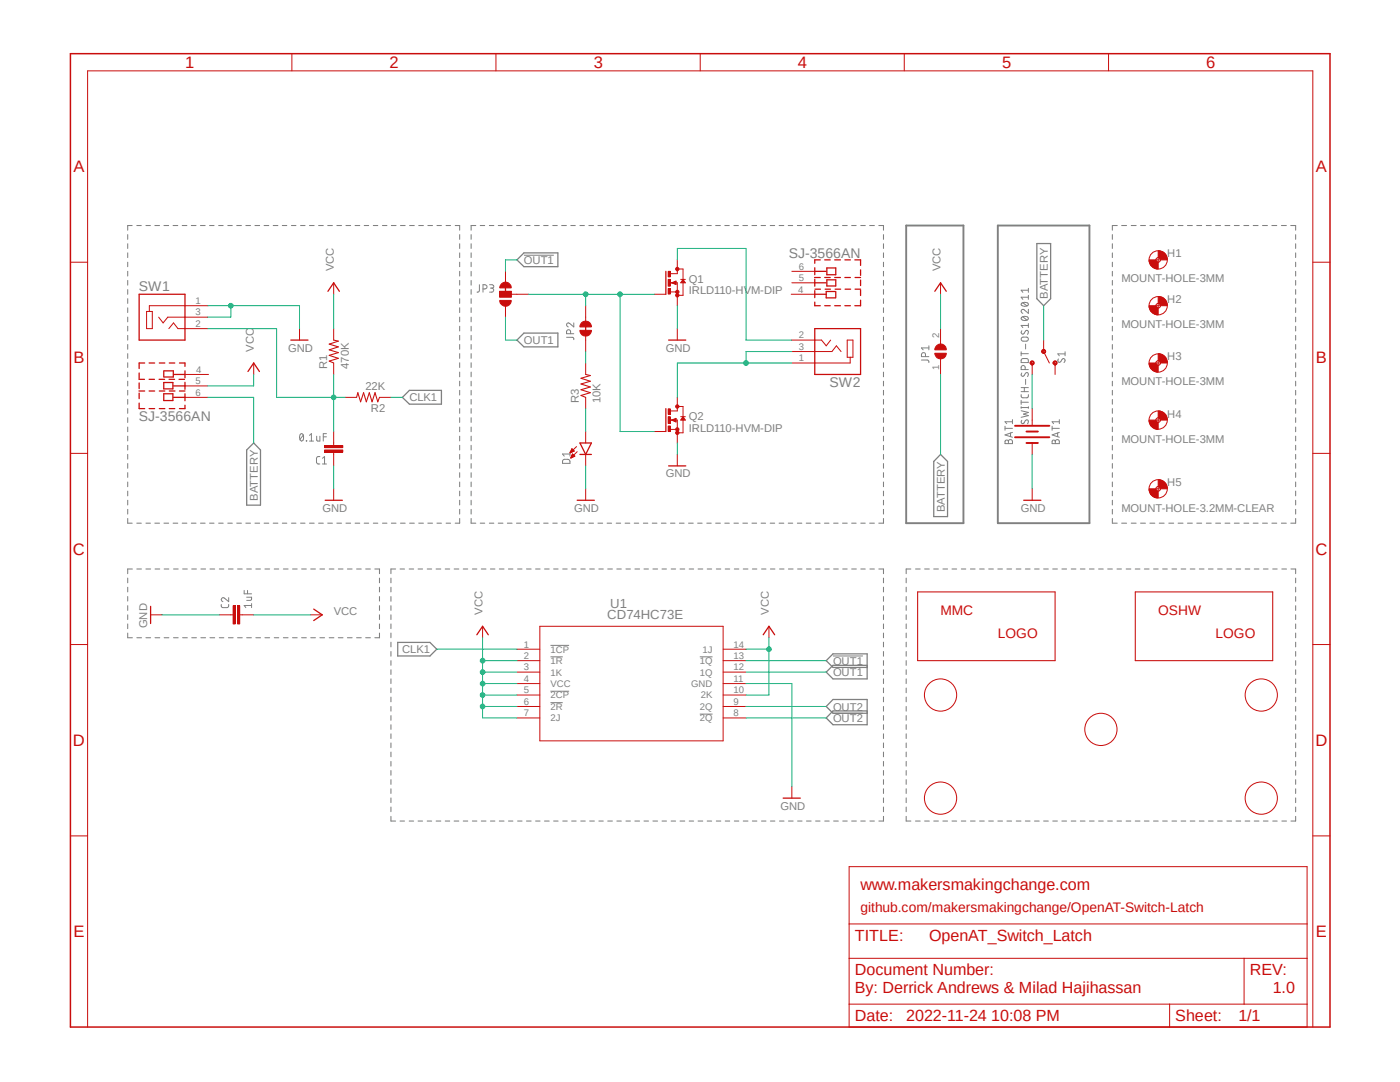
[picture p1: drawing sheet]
<svg xmlns="http://www.w3.org/2000/svg" width="279mm" height="216mm" viewBox="0 0 279 216" stroke-linecap="round" stroke-linejoin="round" font-family="sans-serif">
<path d="M13.6 10.4l252.2 195M265.8 10.4l-252.2 195" fill="none" stroke="#fff" stroke-width=".2"/>
<path d="M180.8 45h11.5v59.4h-11.5zM199.1 45h18.3v59.4h-18.3z" fill="none" stroke="#808080" stroke-width=".38"/>
<g fill="none" stroke="#808080" stroke-width=".21">
<path d="M25.5 46.8v1M25.5 48.6v1M25.5 50.5v.9M25.5 52.3v.9M25.5 54.1v1M25.5 56v.9M25.5 57.8v.9M25.5 59.6v.9M26.4 45h-.9v.9M27.3 45h.9M29.1 45h.9M30.9 45h.9"/>
<path d="M32.7 45h1M34.5 45h1M36.4 45h.9M38.2 45h.9M40 45h.9M41.8 45h.9M43.6 45h.9M45.5 45h.9M47.2 45h1M49.1 45h.9M50.9 45h.9M52.7 45h.9"/>
<path d="M54.5 45h1M56.3 45h.9M58.2 45h.9M60 45h.9M61.8 45h.9M63.6 45h.9M65.4 45h.9M67.2 45h1M69 45h1M70.9 45h.9M72.7 45h.9M74.5 45h.9"/>
<path d="M76.3 45h.9M78.1 45h.9M79.9 45h1M81.7 45h1M83.6 45h.9M85.4 45h.9M87.2 45h.9M89 45h.9M90.8 45h.9v.9M91.7 46.8v1M91.7 48.6v1M91.7 50.5v.9"/>
<path d="M91.7 52.3v.9M91.7 54.1v1M91.7 56v.9M91.7 57.8v.9M91.7 59.6v.9M94 46.8v1M94 48.6v1M94 50.5v.9M94 52.3v.9M94 54.1v1M94 56v.9M94 57.8v.9"/>
<path d="M94 59.6v.9M95 45h-1v.9M95.8 45h.9M97.7 45h.9M99.4 45h1M101.3 45h.9M103.1 45h.9M104.9 45h.9M106.7 45h.9M108.5 45h.9M110.3 45h.9M112.1 45h.9"/>
<path d="M113.9 45h.9M115.7 45h.9M117.5 45h.9M119.3 45h1M121.2 45h.8M123 45h.9M124.8 45h.9M126.6 45h.9M128.4 45h.9M130.2 45h.9M132 45h.9M133.8 45h.9"/>
<path d="M135.6 45h.9M137.4 45h.9M139.2 45h.9M141.1 45h.8M142.8 45h1M144.7 45h.8M146.5 45h.9M148.3 45h.9M150.1 45h.9M151.9 45h.9M153.7 45h.9M155.5 45h.9"/>
<path d="M157.3 45h.9M159.1 45h.9M160.9 45h.9M162.7 45h1M164.5 45h.9M166.4 45h.9M168.1 45h1M170 45h.9M171.8 45h.9M173.6 45h.9M175.4 45h.9v.9M176.3 46.8v1"/>
<path d="M176.3 48.6v1M176.3 50.5v.9M176.3 52.3v.9M176.3 54.1v1M176.3 56v.9M176.3 57.8v.9M176.3 59.6v.9M222 46.8v1M222 48.6v1M222 50.5v.9M222 52.3v.9M222 54.1v1"/>
<path d="M222 56v.9M222 57.8v.9M222 59.6v.9M223 45h-1v.9M223.9 45h.9M225.8 45h.9M227.6 45h1M229.5 45h1M231.4 45h.9M233.3 45h.9M235.1 45h1M237 45h1"/>
<path d="M238.8 45h1M240.7 45h1M242.6 45h1M244.5 45h.9M246.3 45h1M248.2 45h1M250.1 45h1M252 45h.9M253.8 45h1M255.7 45h1M257.6 45h1v.9M258.6 46.8v1"/>
<path d="M258.6 48.6v1M258.6 50.5v.9M258.6 52.3v.9M258.6 54.1v1M258.6 56v.9M258.6 57.8v.9M258.6 59.6v.9M25.5 61.4v1M25.5 63.3v.9M25.5 65.1v.9M25.5 66.9v1M25.5 68.7v1"/>
<path d="M25.5 70.6v.9M25.5 72.4v.9M25.5 74.3v.9M25.5 76.1v.9M25.5 77.9v.9M25.5 79.7v.9M91.7 61.4v1M91.7 63.3v.9M91.7 65.1v.9M91.7 66.9v1M91.7 68.7v1M91.7 70.6v.9"/>
<path d="M91.7 72.4v.9M91.7 74.3v.9M91.7 76.1v.9M91.7 77.9v.9M91.7 79.7v.9M94 61.4v1M94 63.3v.9M94 65.1v.9M94 66.9v1M94 68.7v1M94 70.6v.9M94 72.4v.9"/>
<path d="M94 74.3v.9M94 76.1v.9M94 77.9v.9M94 79.7v.9M176.3 61.4v1M176.3 63.3v.9M176.3 65.1v.9M176.3 66.9v1M176.3 68.7v1M176.3 70.6v.9M176.3 72.4v.9M176.3 74.3v.9"/>
<path d="M176.3 76.1v.9M176.3 77.9v.9M176.3 79.7v.9M222 61.4v1M222 63.3v.9M222 65.1v.9M222 66.9v1M222 68.7v1M222 70.6v.9M222 72.4v.9M222 74.3v.9M222 76.1v.9"/>
<path d="M222 77.9v.9M222 79.7v.9M258.6 61.4v1M258.6 63.3v.9M258.6 65.1v.9M258.6 66.9v1M258.6 68.7v1M258.6 70.6v.9M258.6 72.4v.9M258.6 74.3v.9M258.6 76.1v.9M258.6 77.9v.9"/>
<path d="M258.6 79.7v.9M25.5 81.5v1M25.5 83.4v.9M25.5 85.2v.9M25.5 87v1M25.5 88.9v.9M25.5 90.7v.9M25.5 92.5v.9M25.5 94.3v.9M25.5 96.2v.9M25.5 98v.9M25.5 99.8v1"/>
<path d="M91.7 81.5v1M91.7 83.4v.9M91.7 85.2v.9M91.7 87v1M91.7 88.9v.9M91.7 90.7v.9M91.7 92.5v.9M91.7 94.3v.9M91.7 96.2v.9M91.7 98v.9M91.7 99.8v1M94 81.5v1"/>
<path d="M94 83.4v.9M94 85.2v.9M94 87v1M94 88.9v.9M94 90.7v.9M94 92.5v.9M94 94.3v.9M94 96.2v.9M94 98v.9M94 99.8v1M176.3 81.5v1M176.3 83.4v.9"/>
<path d="M176.3 85.2v.9M176.3 87v1M176.3 88.9v.9M176.3 90.7v.9M176.3 92.5v.9M176.3 94.3v.9M176.3 96.2v.9M176.3 98v.9M176.3 99.8v1M222 81.5v1M222 83.4v.9M222 85.2v.9"/>
<path d="M222 87v1M222 88.9v.9M222 90.7v.9M222 92.5v.9M222 94.3v.9M222 96.2v.9M222 98v.9M222 99.8v1M258.6 81.5v1M258.6 83.4v.9M258.6 85.2v.9M258.6 87v1"/>
<path d="M258.6 88.9v.9M258.6 90.7v.9M258.6 92.5v.9M258.6 94.3v.9M258.6 96.2v.9M258.6 98v.9M258.6 99.8v1M25.5 101.6v1M25.5 103.5v.9h.9M25.5 115.4v.9M25.5 117.2v.9M25.5 119v.9"/>
<path d="M26.4 113.5h-.9v1M27.3 113.5h.9M27.3 104.4h.9M29.1 113.5h1M29.1 104.4h.9M30.9 104.4h.9M30.9 113.5h1M32.7 104.4h1M32.8 113.5h.9M34.5 104.4h1M34.6 113.5h1M36.4 104.4h.9"/>
<path d="M36.4 113.5h1M38.2 104.4h.9M38.3 113.5h.9M40 104.4h.9M40.1 113.5h.9M41.8 104.4h.9M41.9 113.5h.9M43.6 104.4h.9M43.8 113.5h.9M45.5 104.4h.9M45.6 113.5h.9M47.2 104.4h1"/>
<path d="M47.4 113.5h.9M49.1 104.4h.9M49.2 113.5h1M50.9 104.4h.9M51.1 113.5h.9M52.7 104.4h.9M52.9 113.5h.9M54.5 104.4h1M54.7 113.5h.9M56.3 104.4h.9M56.6 113.5h.9M58.2 104.4h.9"/>
<path d="M58.4 113.5h.9M60 104.4h.9M60.2 113.5h.9M61.8 104.4h.9M62 113.5h.9M63.6 104.4h.9M63.8 113.5h1M65.4 104.4h.9M65.7 113.5h.9M67.2 104.4h1M67.5 113.5h1M69 104.4h1"/>
<path d="M69.3 113.5h1M70.9 104.4h.9M71.2 113.5h.9M72.7 104.4h.9M73 113.5h.9M74.5 104.4h.9M74.8 113.5h.9v1M75.7 115.4v.9M75.7 117.2v.9M75.7 119v.9M76.3 104.4h.9M78 115.4v.9"/>
<path d="M78 117.2v.9M78 119v1M78.1 104.4h.9M79 113.5h-1v1M79.8 113.5h.9M79.9 104.4h1M81.7 113.5h.8M81.7 104.4h1M83.4 113.5h.9M83.6 104.4h.9M85.3 113.5h.8M85.4 104.4h.9"/>
<path d="M87 113.5h1M87.2 104.4h.9M88.9 113.5h.8M89 104.4h.9M90.6 113.5h1M91.7 103.5v.9h-.9M91.7 101.6v1M92.5 113.5h.8M94 103.5v.9h1M94 101.6v1M94.3 113.5h.9M95.8 104.4h.9"/>
<path d="M96.1 113.5h.9M97.7 104.4h.9M97.9 113.5h.9M99.4 104.4h1M99.7 113.5h.9M101.3 104.4h.9M101.5 113.5h.9M103.1 104.4h.9M103.3 113.5h.9M104.9 104.4h.9M105.1 113.5h.9M106.7 104.4h.9"/>
<path d="M106.9 113.5h.9M108.5 104.4h.9M108.7 113.5h.9M110.3 104.4h.9M110.5 113.5h.9M112.1 104.4h.9M112.3 113.5h.9M113.9 104.4h.9M114.1 113.5h.9M115.7 104.4h.9M115.9 113.5h.9M117.5 104.4h.9"/>
<path d="M117.7 113.5h.9M119.3 104.4h1M119.5 113.5h.9M121.2 104.4h.8M121.3 113.5h.9M123 104.4h.9M123.1 113.5h.9M124.8 104.4h.9M124.9 113.5h.9M126.6 104.4h.9M126.7 113.5h.9M128.4 104.4h.9"/>
<path d="M128.5 113.5h.9M130.2 104.4h.9M130.3 113.5h.9M132 104.4h.9M132.1 113.5h.9M133.8 104.4h.9M133.9 113.5h.9M135.6 104.4h.9M135.7 113.5h1M137.4 104.4h.9M137.5 113.5h.9M139.2 104.4h.9"/>
<path d="M139.3 113.5h1M141.1 104.4h.8M141.1 113.5h.9M142.8 104.4h1M143 113.5h.8M144.7 104.4h.8M144.7 113.5h.9M146.5 104.4h.9M146.6 113.5h.8M148.3 104.4h.9M148.3 113.5h1M150.1 104.4h.9"/>
<path d="M150.2 113.5h.8M151.9 104.4h.9M152 113.5h.9M153.7 104.4h.9M153.8 113.5h.8M155.5 104.4h.9M155.6 113.5h.9M157.3 104.4h.9M157.4 113.5h.9M159.1 104.4h.9M159.2 113.5h.9M160.9 104.4h.9"/>
<path d="M161 113.5h.9M162.7 104.4h1M162.8 113.5h.9M164.5 104.4h.9M164.6 113.5h.9M166.4 113.5h.9M166.4 104.4h.9M168.1 104.4h1M168.2 113.5h.9M170 113.5h.9M170 104.4h.9M171.8 113.5h.9"/>
<path d="M171.8 104.4h.9M173.6 104.4h.9M173.6 113.5h.9M175.4 113.5h.9v1M176.3 103.5v.9h-.9M176.3 101.6v1M176.3 115.4v.9M176.3 117.2v.9M176.3 119v1M180.8 115.4v.9M180.8 117.2v.9M180.8 119v1"/>
<path d="M181.8 113.5h-1v1M182.7 113.5h.9M184.5 113.5h1M186.4 113.5h.9M188.2 113.5h.9M190 113.5h.9M191.9 113.5h.8M193.7 113.5h.9M195.5 113.5h.9M197.3 113.5h.9M199.1 113.5h1M201 113.5h.9"/>
<path d="M202.8 113.5h1M204.6 113.5h1M206.5 113.5h.9M208.3 113.5h.9M210.1 113.5h.9M211.9 113.5h1M213.8 113.5h.9M215.6 113.5h.9M217.4 113.5h1M219.2 113.5h1M221.1 113.5h.9M222 101.6v1"/>
<path d="M222 103.5v.9h1M222.9 113.5h.9M223.9 104.4h.9M224.7 113.5h1M225.8 104.4h.9M226.6 113.5h.9M227.6 104.4h1M228.4 113.5h.9M229.5 104.4h1M230.2 113.5h.9M231.4 104.4h.9M232 113.5h1"/>
<path d="M233.3 104.4h.9M233.9 113.5h.9M235.1 104.4h1M235.7 113.5h.9M237 104.4h1M237.5 113.5h1M238.8 104.4h1M239.4 113.5h.9M240.7 104.4h1M241.2 113.5h.9M242.6 104.4h1M243 113.5h.9"/>
<path d="M244.5 104.4h.9M244.9 113.5h.9M246.3 104.4h1M246.7 113.5h.9M248.2 104.4h1M248.5 113.5h.9M250.1 104.4h1M250.3 113.5h.9M252 104.4h.9M252.1 113.5h1M253.8 104.4h1M254 113.5h.9"/>
<path d="M255.7 104.4h1M255.8 113.5h1M257.6 113.5h1v1M258.6 101.6v1M258.6 103.5v.9h-1M258.6 115.4v.9M258.6 117.2v.9M258.6 119v1M25.5 120.9v.9M25.5 122.7v.9M25.5 124.5v.9M25.5 126.3v1h.9"/>
<path d="M27.3 127.3h.9M29.1 127.3h1M30.9 127.3h1M32.8 127.3h.9M34.6 127.3h1M36.4 127.3h1M38.3 127.3h.9M40.1 127.3h.9M41.9 127.3h.9M43.8 127.3h.9M45.6 127.3h.9M47.4 127.3h.9"/>
<path d="M49.2 127.3h1M51.1 127.3h.9M52.9 127.3h.9M54.7 127.3h.9M56.6 127.3h.9M58.4 127.3h.9M60.2 127.3h.9M62 127.3h.9M63.8 127.3h1M65.7 127.3h.9M67.5 127.3h1M69.3 127.3h1"/>
<path d="M71.2 127.3h.9M73 127.3h.9M75.7 120.9v.9M75.7 122.7v.9M75.7 124.5v.9M75.7 126.3v1h-.9M78 120.9v.9M78 122.7v.9M78 124.5v.9M78 126.3v1M78 128.1v1M78 130v.9"/>
<path d="M78 131.8v1M78 133.6v1M78 135.5v.9M78 137.3v.9M78 139.1v.9M176.3 120.9v.9M176.3 122.7v.9M176.3 124.5v.9M176.3 126.3v1M176.3 128.1v1M176.3 130v.9M176.3 131.8v1"/>
<path d="M176.3 133.6v1M176.3 135.5v.9M176.3 137.3v.9M176.3 139.1v.9M180.8 120.9v.9M180.8 122.7v.9M180.8 124.5v.9M180.8 126.3v1M180.8 128.1v1M180.8 130v.9M180.8 131.8v1M180.8 133.6v1"/>
<path d="M180.8 135.5v.9M180.8 137.3v.9M180.8 139.1v.9M258.6 120.9v.9M258.6 122.7v.9M258.6 124.5v.9M258.6 126.3v1M258.6 128.1v1M258.6 130v.9M258.6 131.8v1M258.6 133.6v1M258.6 135.5v.9"/>
<path d="M258.6 137.3v.9M258.6 139.1v.9M78 141v.9M78 142.8v.9M78 144.6v.9M78 146.4v1M78 148.3v.9M78 150.1v.9M78 151.9v1M78 153.8v.9M78 155.6v.9M78 157.4v.9"/>
<path d="M78 159.2v.9M176.3 141v.9M176.3 142.8v.9M176.3 144.6v.9M176.3 146.4v1M176.3 148.3v.9M176.3 150.1v.9M176.3 151.9v1M176.3 153.8v.9M176.3 155.6v.9M176.3 157.4v.9M176.3 159.2v.9"/>
<path d="M180.8 141v.9M180.8 142.8v.9M180.8 144.6v.9M180.8 146.4v1M180.8 148.3v.9M180.8 150.1v.9M180.8 151.9v1M180.8 153.8v.9M180.8 155.6v.9M180.8 157.4v.9M180.8 159.2v.9M258.6 141v.9"/>
<path d="M258.6 142.8v.9M258.6 144.6v.9M258.6 146.4v1M258.6 148.3v.9M258.6 150.1v.9M258.6 151.9v1M258.6 153.8v.9M258.6 155.6v.9M258.6 157.4v.9M258.6 159.2v.9M78 161v1M78 162.9v.9h1"/>
<path d="M79.8 163.8h.9M81.7 163.8h.8M83.4 163.8h.9M85.3 163.8h.8M87 163.8h1M88.9 163.8h.8M90.6 163.8h1M92.5 163.8h.8M94.3 163.8h.9M96.1 163.8h.9M97.9 163.8h.9M99.7 163.8h.9"/>
<path d="M101.5 163.8h.9M103.3 163.8h.9M105.1 163.8h.9M106.9 163.8h.9M108.7 163.8h.9M110.5 163.8h.9M112.3 163.8h.9M114.1 163.8h.9M115.9 163.8h.9M117.7 163.8h.9M119.5 163.8h.9M121.3 163.8h.9"/>
<path d="M123.1 163.8h.9M124.9 163.8h.9M126.7 163.8h.9M128.5 163.8h.9M130.3 163.8h.9M132.1 163.8h.9M133.9 163.8h.9M135.7 163.8h1M137.5 163.8h.9M139.3 163.8h1M141.1 163.8h.9M143 163.8h.8"/>
<path d="M144.7 163.8h.9M146.6 163.8h.8M148.3 163.8h1M150.2 163.8h.8M152 163.8h.9M153.8 163.8h.8M155.6 163.8h.9M157.4 163.8h.9M159.2 163.8h.9M161 163.8h.9M162.8 163.8h.9M164.6 163.8h.9"/>
<path d="M166.4 163.8h.9M168.2 163.8h.9M170 163.8h.9M171.8 163.8h.9M173.6 163.8h.9M176.3 161v1M176.3 162.9v.9h-.9M180.8 162.9v.9h1M180.8 161v1M182.7 163.8h.9M184.5 163.8h1M186.4 163.8h.9"/>
<path d="M188.2 163.8h.9M190 163.8h.9M191.9 163.8h.8M193.7 163.8h.9M195.5 163.8h.9M197.3 163.8h.9M199.1 163.8h1M201 163.8h.9M202.8 163.8h1M204.6 163.8h1M206.5 163.8h.9M208.3 163.8h.9"/>
<path d="M210.1 163.8h.9M211.9 163.8h1M213.8 163.8h.9M215.6 163.8h.9M217.4 163.8h1M219.2 163.8h1M221.1 163.8h.9M222.9 163.8h.9M224.7 163.8h1M226.6 163.8h.9M228.4 163.8h.9M230.2 163.8h.9"/>
<path d="M232 163.8h1M233.9 163.8h.9M235.7 163.8h.9M237.5 163.8h1M239.4 163.8h.9M241.2 163.8h.9M243 163.8h.9M244.9 163.8h.9M246.7 163.8h.9M248.5 163.8h.9M250.3 163.8h.9M252.1 163.8h1"/>
<path d="M254 163.8h.9M255.8 163.8h1M258.6 161v1M258.6 162.9v.9h-1"/>
</g>
<g fill="none" stroke="#808080" stroke-width=".2">
<path d="M95.7 56.8l-.1 1.3-.4 .2M96.4 57.7h.4a.42 .42 0 0 0 .4-.5 .42 .42 0 0 0-.4-.4h-.4v1.5M97.7 56.8h.5a.34 .34 0 0 1 .4 .3 .34 .34 0 0 1-.4 .4h-.3M98.1 57.5a.4 .4 0 0 1 .5 .4 .4 .4 0 0 1-.5 .4h-.4M104.6 50.9h5.9M205.2 57.5v.8M205.2 58.9v.8M205.2 59.3h-1.4l.3 .4M205.2 57.9h-1.4l.3 .4M113.1 67.3l1.3 .1 .1 .4M113.9 66.6l-.1-.6a.41 .41 0 0 0-.4-.2 .41 .41 0 0 0-.3 .4v.4h1.4M114.5 64.4v.8l-.9-.7h-.4a.43 .43 0 0 0-.1 .4 .43 .43 0 0 0 .3 .3"/>
<path d="M183.9 71.8h1.1a.38 .38 0 0 1 .4 .5M184.7 71.2v-.5a.4 .4 0 0 0-.4-.3 .4 .4 0 0 0-.4 .3v.5h1.5M185.4 69v.8M185.4 69.4h-1.5l.3 .4M203.8 78.7v.5l.3 .2 1-.1 .1-.6M203.8 70.2v.8M203.8 79.9v.8M203.8 78.1h1.4M203.8 77.3h1.4M203.8 70.6h1.4M203.8 71.7a1.15 1.15 0 0 1 1.4 0v.6h-1.4zM203.8 63.4l.7-.3a.57 .57 0 0 1 .7 .4 .82 .82 0 0 1-1.4 0z"/>
<path d="M203.8 60.5l.7-.2a.57 .57 0 0 1 .7 .4 .87 .87 0 0 1-1.4 0zM203.9 74.4a.38 .38 0 0 0-.1 .4 .38 .38 0 0 0 .3 .3l.5-.6a.31 .31 0 0 1 .4-.2 .31 .31 0 0 1 .2 .4l-.1 .4M203.9 66l-.1 .2a.32 .32 0 0 0 .1 .4 .32 .32 0 0 0 .5-.1l.2-.4a.31 .31 0 0 1 .4-.2 .31 .31 0 0 1 .2 .3l-.1 .5M204 67.3h.9a.4 .4 0 0 1 .3 .4 .4 .4 0 0 1-.3 .4l-.9-.1a.41 .41 0 0 1 0-.7zM204.1 63.2l.8 .7M204.1 60.4l.8 .6M204.4 77.3v.8M204.6 73.7v-.4a.4 .4 0 0 0-.4-.4 .4 .4 0 0 0-.4 .4v.4h1.4M204.7 68.7v.9M204.7 75.7v1M205.2 61.7v.8l-.8-.7a.39 .39 0 0 0-.6 .2 .39 .39 0 0 0 .3 .5M205.2 64.6v.8"/>
<path d="M205.2 64.9h-1.4l.3 .5M211.2 71.6v.5a.31 .31 0 0 0 .2 .2 .31 .31 0 0 0 .3-.2l.3-.4a.31 .31 0 0 1 .3-.1 .31 .31 0 0 1 .3 .3l-.3 .4M212.6 70.6h-1.5l.3 .4M212.6 70.2v.8M60 86.6l.2-.1a.91 .91 0 0 1 0 1.5 .93 .93 0 0 1-.2-1.4zM60.5 86.9l-.6 .8M61.1 87.9l.1 .1zM61.8 88h.8M61.8 86.9l.3-.4v1.5M63.2 87v.9l.2 .1h.4v-1M63.8 91.1h-.5l-.1 .3v1l.6 .2M64.3 92.6h.9"/>
<path d="M64.3 91.4l.5-.3v1.5M64.5 87.2h.7M65.2 86.5h-.7v1.5M112.5 91.7h1l.2 .3v.5h-1.4v-.6zM113.7 90.2v.8M113.7 90.6h-1.4l.3 .4M200.6 85v.9M200.6 85.5h1.5M200.6 87.9l.1-.1a.34 .34 0 0 1 .6 .3 .4 .4 0 0 1 .4-.4 .4 .4 0 0 1 .4 .4v.4h-1.5zM201.3 88.1v.4M201.7 86.4v.7M202.1 83.7v.8"/>
<path d="M202.1 86.3l-1.5 .5 1.5 .4M202.1 84.2h-1.5l.3 .3M203.8 82l1.4 .3-.9 .3 .9 .3-1.4 .4M203.8 81.3h1.4M203.8 81.2v.3M203.8 80.3h1.4M203.9 83.9l-.1 .1a.32 .32 0 0 0 .1 .5 .32 .32 0 0 0 .5-.1l.2-.5 .5-.1a.54 .54 0 0 1 0 .8M205.2 81.2v.3M210 85.5h1.4M210 85v.9M210 87.9l.1-.1a.34 .34 0 0 1 .5 .3 .4 .4 0 0 1 .4-.4 .4 .4 0 0 1 .4 .4v.4h-1.4zM210.6 88.1v.4"/>
<path d="M211.1 86.4v.7M211.4 84.2h-1.4l.3 .3M211.4 83.7v.8M211.4 86.3l-1.4 .5 1.4 .4M45.6 119.3v.8l-.8-.7a.4 .4 0 0 0-.6 .1 .4 .4 0 0 0 .3 .6M48.7 117.8v.7h1.5M49.2 119.2h1l-.1 .6h-.9M49.4 117.8v.7M44.2 120.6v.5l.3 .1h1l.1-.6M50.2 120.8h-1.5l.4 .4M50.2 120.4v.8M109.9 128.8h3.7"/>
<path d="M109.9 131.1h2.4M109.9 137.9h3.7M139.7 131.1h2.5M166.2 130.9h6M109.9 140.2h2.4M139.7 142.5h2.5M166.2 142.3h6"/>
</g>
<path d="M103.2 51.9l1.4-1.4h6.7v2.7h-6.7zM206.9 48.6h2.8v11l-1.4 1.4-1.4-1.4zM80.3 79.3l1.4-1.4h6.4v2.7h-6.4zM104.6 66.5h6.7v2.7h-6.7l-1.4-1.3zM50.6 88.4l1.4 1.4v11h-2.8v-11zM187.7 90.7l1.4 1.4v11h-2.7v-11zM79.4 128.2h6.4l1.4 1.3-1.4 1.4h-6.4zM173.1 132.8h-6.9l-1.3 1.3 1.3 1.4h6.9v-5h-6.9l-1.3 1.3 1.3 1.4h6.9M173.1 141.9h-6.9l-1.3 1.4 1.3 1.3h6.9v-5h-6.9l-1.3 1.4 1.3 1.3h6.9" fill="none" stroke="#808080" stroke-width=".25"/>
<path d="M204.3 99.8h3.4" fill="none" stroke="#c90d0c" stroke-width=".25"/>
<g fill="none" stroke="#c90d0c" stroke-width=".2">
<path d="M58.3 10.7v3.4M99 10.7v3.4M139.7 10.7v3.4M180.5 10.7v3.4M221.2 10.7v3.4M14.1 52.3h3.4M262 52.3h3.4M14.1 90.5h3.4M206 81.5v3.3M206 88.4v2.3M206 97.5v2.3M262 90.5h3.4"/>
<path d="M14.1 128.6h3.4M43.8 122.7h2.7M46.5 120.9h.4v3.6h-.4zM47.4 120.9h.4v3.6h-.4zM47.9 122.7h2.7M262 128.6h3.4M14.1 166.8h3.4M169.5 172.9h91.4v32h-91.4zM262 166.8h3.4M169.5 191.2h91.4M169.5 184.4h91.4M248.3 191.2v9.2"/>
<path d="M17.5 204.9v-190.8h244.5v190.8M169.5 200.4h91.4M233.4 200.4v4.5"/>
</g>
<path d="M14.1 10.7h251.3v194.2h-251.3z" fill="none" stroke="#c90d0c" stroke-width=".3"/>
<path d="M202.6 85h6.8M202.6 87.2h6.8M204.9 86.1h2.2M204.9 88.4h2.2" fill="none" stroke="#c90d0c" stroke-width=".38"/>
<path d="M46.7 120.9v3.6M47.6 120.9v3.6" fill="none" stroke="#c90d0c" stroke-width=".42"/>
<path d="M231.1 50a1.71 1.71 0 0 1 1.9 1.9h-1.4l-.2-.5h-.3z" fill-rule="evenodd" fill="#c90d0c"/>
<path d="M231.1 50a1.71 1.71 0 0 1 1.9 1.9h-1.4l-.2-.5h-.3z" fill="none" stroke="#c90d0c" stroke-width=".2"/>
<path d="M229.3 51.9h1.4l.4 .4v1.4a1.84 1.84 0 0 1-1.8-1.8z" fill-rule="evenodd" fill="#c90d0c"/>
<g fill="none" stroke="#c90d0c" stroke-width=".2">
<path d="M229.3 51.9h1.4l.4 .4v1.4a1.84 1.84 0 0 1-1.8-1.8zM230.7 51.9h.9M231.1 51.4v.9"/>
<circle cx="231.1" cy="51.9" r="1.82"/>
<circle cx="231.1" cy="51.9" r=".46"/>
</g>
<path d="M231.1 59.2a1.71 1.71 0 0 1 1.9 1.8h-1.4l-.2-.4-.3-.1z" fill-rule="evenodd" fill="#c90d0c"/>
<path d="M231.1 59.2a1.71 1.71 0 0 1 1.9 1.8h-1.4l-.2-.4-.3-.1z" fill="none" stroke="#c90d0c" stroke-width=".2"/>
<path d="M229.3 61h1.4l.4 .5v1.3a1.84 1.84 0 0 1-1.8-1.8z" fill-rule="evenodd" fill="#c90d0c"/>
<g fill="none" stroke="#c90d0c" stroke-width=".2">
<path d="M229.3 61h1.4l.4 .5v1.3a1.84 1.84 0 0 1-1.8-1.8zM230.7 61h.9M231.1 60.5v1"/>
<circle cx="231.1" cy="61" r="1.82"/>
<circle cx="231.1" cy="61" r=".46"/>
</g>
<path d="M231.1 70.6a1.78 1.78 0 0 1 1.9 1.8h-1.4l-.2-.4h-.3z" fill-rule="evenodd" fill="#c90d0c"/>
<path d="M231.1 70.6a1.78 1.78 0 0 1 1.9 1.8h-1.4l-.2-.4h-.3z" fill="none" stroke="#c90d0c" stroke-width=".2"/>
<path d="M229.3 72.4h1.4l.2 .4 .2 .1v1.4a1.84 1.84 0 0 1-1.8-1.9z" fill-rule="evenodd" fill="#c90d0c"/>
<g fill="none" stroke="#c90d0c" stroke-width=".2">
<path d="M229.3 72.4h1.4l.2 .4 .2 .1v1.4a1.84 1.84 0 0 1-1.8-1.9zM230.7 72.4h.9M231.1 72v.9"/>
<circle cx="231.1" cy="72.4" r="1.82"/>
<circle cx="231.1" cy="72.4" r=".46"/>
</g>
<path d="M231.1 82a1.78 1.78 0 0 1 1.9 1.8h-1.4l-.2-.4h-.3z" fill-rule="evenodd" fill="#c90d0c"/>
<path d="M231.1 82a1.78 1.78 0 0 1 1.9 1.8h-1.4l-.2-.4h-.3z" fill="none" stroke="#c90d0c" stroke-width=".2"/>
<path d="M229.3 83.8h1.4l.2 .4 .2 .1v1.4a1.84 1.84 0 0 1-1.8-1.9z" fill-rule="evenodd" fill="#c90d0c"/>
<g fill="none" stroke="#c90d0c" stroke-width=".2">
<path d="M66.6 56.4v2.3M66.6 65.6v2.3M66.6 72.4v2.3M68.9 79.3h2.3M75.7 79.3h2.3M116.9 72.4v2.3M116.9 79.3v2.2M64.8 88.9h3.6v.4h-3.6zM64.8 89.8h3.6v.4h-3.6zM66.6 86.1v2.8M66.6 90.3v2.7M66.6 97.5v2.3"/>
<path d="M229.3 83.8h1.4l.2 .4 .2 .1v1.4a1.84 1.84 0 0 1-1.8-1.9zM230.7 83.8h.9M231.1 83.4v.9"/>
<circle cx="231.1" cy="83.8" r="1.82"/>
<circle cx="231.1" cy="83.8" r=".46"/>
</g>
<path d="M65.4 58.1l1.2-1.7 1.1 1.7M64.9 99.8h3.4" fill="none" stroke="#c90d0c" stroke-width=".25"/>
<path d="M66.6 67.9l.9 .2-1.8 .6 1.8 .5-1.8 .6 1.8 .6-1.8 .5 1.8 .6-1.8 .6 .9 .3M71.2 79.3l.2-.9 .6 1.8 .6-1.8 .5 1.8 .6-1.8 .6 1.8 .5-1.8 .6 1.8 .3-.9M116.9 74.7l.9 .2-1.8 .6 1.8 .6-1.8 .5 1.8 .6-1.8 .6 1.8 .6-1.8 .5 .9 .4" fill="none" stroke="#c90d0c" stroke-width=".21"/>
<path d="M64.8 89.1h3.6M64.8 90h3.6" fill="none" stroke="#c90d0c" stroke-width=".42"/>
<path d="M116.1 64.4l.8-.3v1.1h-1.2z" fill-rule="evenodd" fill="#c90d0c"/>
<path d="M116.1 64.4l.8-.3v1.1h-1.2z" fill="none" stroke="#c90d0c" stroke-width=".2"/>
<path d="M116.9 64.1a1.09 1.09 0 0 1 1.1 1.1h-1.1z" fill-rule="evenodd" fill="#c90d0c"/>
<path d="M116.9 64.1a1.09 1.09 0 0 1 1.1 1.1h-1.1z" fill="none" stroke="#c90d0c" stroke-width=".2"/>
<path d="M115.7 65.9h2.3a1.14 1.14 0 0 1-1.1 1.2 1.14 1.14 0 0 1-1.2-1.2z" fill-rule="evenodd" fill="#c90d0c"/>
<g fill="none" stroke="#c90d0c" stroke-width=".2">
<path d="M133.8 58.3h1.4M134 56.4l.9-.3v.7zM135.2 53.7h1.1v5.2h-1.1v-2.5h-1.4M135.2 54.1v.5h-1.4M135.8 55.8h1M136.3 55.8l.5 .6h-1zM115.7 65.9h2.3a1.14 1.14 0 0 1-1.1 1.2 1.14 1.14 0 0 1-1.2-1.2zM116.9 61v3.1M116.9 67.1v3M113.8 90.3v.1M113.8 90.3h.2M113.9 90.2h.2"/>
<path d="M113.9 90.1h.4M113.9 90h.6M114 90h.6M114 91.3h.1M114 91.2h.3M114 89.9h.5M114 89.8h.4M114 91.1h.4M114 89.7h.3M114 91.1h.6M114.1 89.7h.2M114.1 91h.6"/>
<path d="M114.1 90.9h.5M114.1 89.5l.5 .5-.8 .3zM114.1 89.6h.1M114.1 90.8h.5M114.2 90.8h.3M114.2 90.7h.2M114.2 90.6h.1M114.7 91l-.4-.4-.4 .8M114.7 91l-.8 .4M115.1 89.1l-1.3 1.2M115.2 90.1l-1.3 1.3M116.9 86.1v2.3"/>
<path d="M116.9 90.7v2.3M116.9 97.5v2.3"/>
</g>
<path d="M132.9 54.1v4.6M134.2 56.4l.6 .2v-.4l-.4 .2M136.3 56l.2 .3h-.4zM116.9 64.6v1.7M115.2 99.8h3.4M115.7 88.4h2.3l-1.1 2.3zM115.7 90.7h2.3" fill="none" stroke="#c90d0c" stroke-width=".25"/>
<circle cx="135.2" cy="58.9" r=".33" fill="#c90d0c"/>
<circle cx="135.2" cy="58.9" r=".33" fill="none" stroke="#c90d0c" stroke-width=".2"/>
<circle cx="135.2" cy="58.3" r=".33" fill="#c90d0c"/>
<circle cx="135.2" cy="58.3" r=".33" fill="none" stroke="#c90d0c" stroke-width=".2"/>
<circle cx="135.2" cy="53.7" r=".33" fill="#c90d0c"/>
<circle cx="135.2" cy="53.7" r=".33" fill="none" stroke="#c90d0c" stroke-width=".2"/>
<path d="M133.3 54.1h.5v1.1h-.5z" fill-rule="evenodd" fill="#c90d0c"/>
<path d="M133.3 54.1h.5v1.1h-.5z" fill="none" stroke="#c90d0c" stroke-width=".2"/>
<path d="M133.3 57.6h.5v1.1h-.5z" fill-rule="evenodd" fill="#c90d0c"/>
<path d="M133.3 57.6h.5v1.1h-.5z" fill="none" stroke="#c90d0c" stroke-width=".2"/>
<path d="M133.3 55.8h.5v1.3h-.5z" fill-rule="evenodd" fill="#c90d0c"/>
<path d="M130.6 58.7h2.3M133.3 55.8h.5v1.3h-.5zM135.2 51.9v2.2M135.2 58.7v2.3M133.8 85.7h1.4M134 83.8l.9-.3v.7zM135.2 81.5v.5h-1.4M135.2 81.1h1.1v5.3h-1.1v-2.6h-1.4M135.8 83.1h1M136.3 83.1l.5 .7h-1z" fill="none" stroke="#c90d0c" stroke-width=".2"/>
<path d="M132.9 81.5v4.6M134.2 83.8l.6 .3v-.5l-.4 .2M136.3 83.4l.2 .3h-.4z" fill="none" stroke="#c90d0c" stroke-width=".25"/>
<circle cx="135.2" cy="86.4" r=".33" fill="#c90d0c"/>
<circle cx="135.2" cy="86.4" r=".33" fill="none" stroke="#c90d0c" stroke-width=".2"/>
<circle cx="135.2" cy="85.7" r=".33" fill="#c90d0c"/>
<circle cx="135.2" cy="85.7" r=".33" fill="none" stroke="#c90d0c" stroke-width=".2"/>
<circle cx="135.2" cy="81.1" r=".33" fill="#c90d0c"/>
<circle cx="135.2" cy="81.1" r=".33" fill="none" stroke="#c90d0c" stroke-width=".2"/>
<path d="M133.3 81.6h.5v1.1h-.5z" fill-rule="evenodd" fill="#c90d0c"/>
<path d="M133.3 81.6h.5v1.1h-.5z" fill="none" stroke="#c90d0c" stroke-width=".2"/>
<path d="M133.3 85h.5v1.1h-.5z" fill-rule="evenodd" fill="#c90d0c"/>
<path d="M133.3 85h.5v1.1h-.5z" fill="none" stroke="#c90d0c" stroke-width=".2"/>
<path d="M133.3 83.1h.5v1.4h-.5z" fill-rule="evenodd" fill="#c90d0c"/>
<g fill="none" stroke="#c90d0c" stroke-width=".2">
<path d="M135.2 65.6v2.3M135.2 79.3v2.2M130.6 86.1h2.3M133.3 83.1h.5v1.4h-.5zM135.2 86.1v2.3M135.2 90.7v2.3"/>
<circle cx="187.7" cy="159.3" r="3.2"/>
<circle cx="251.7" cy="159.3" r="3.2"/>
</g>
<path d="M133.4 67.9h3.5M133.4 93h3.5" fill="none" stroke="#c90d0c" stroke-width=".25"/>
<path d="M183.1 118.1h27.5v13.7h-27.5z" fill="none" stroke="#c90d0c" stroke-width=".21"/>
<path d="M187 68.9a1.12 1.12 0 0 1 1.2-.2 1.12 1.12 0 0 1 .6 1.1h-2.2l.1-.6z" fill-rule="evenodd" fill="#c90d0c"/>
<path d="M187 68.9a1.12 1.12 0 0 1 1.2-.2 1.12 1.12 0 0 1 .6 1.1h-2.2l.1-.6z" fill="none" stroke="#c90d0c" stroke-width=".2"/>
<path d="M186.6 70.5h2.2a1.14 1.14 0 0 1-1.1 1.1 1.14 1.14 0 0 1-1.1-1.1z" fill-rule="evenodd" fill="#c90d0c"/>
<g fill="none" stroke="#c90d0c" stroke-width=".2">
<path d="M59.8 65.6v2.3M186.6 70.5h2.2a1.14 1.14 0 0 1-1.1 1.1 1.14 1.14 0 0 1-1.1-1.1zM187.7 65.6v3.1M187.7 71.6v3.1M30.1 122.7h2.2M62 122.7h2.3M96.3 125v2.3M103.2 129.5h4.5M103.2 131.8h4.5M103.2 134.1h4.5M103.2 136.4h4.5M103.2 138.7h4.5"/>
<path d="M107.7 125h36.6v22.8h-36.6zM144.3 129.5h4.6M144.3 131.8h4.6M144.3 134.1h4.6M144.3 136.4h4.6M144.3 138.7h4.6M153.5 125v2.3M103.2 141h4.5M103.2 143.3h4.5M144.3 141h4.6M144.3 143.3h4.6M158 157v2.3"/>
</g>
<path d="M58 67.9h3.5M30.1 121v3.4M62.6 121.5l1.7 1.2-1.7 1.1M95.2 126.7l1.1-1.7 1.2 1.7M152.3 126.7l1.2-1.7 1.1 1.7M156.3 159.3h3.4" fill="none" stroke="#c90d0c" stroke-width=".25"/>
<path d="M99.7 58.2h2.3v1.1h-2.3z" fill-rule="evenodd" fill="#c90d0c"/>
<path d="M99.7 58.2h2.3v1.1h-2.3z" fill="none" stroke="#c90d0c" stroke-width=".2"/>
<path d="M99.7 59.9h2.3a1.14 1.14 0 0 1-1.1 1.2 1.14 1.14 0 0 1-1.2-1.2z" fill-rule="evenodd" fill="#c90d0c"/>
<path d="M99.7 59.9h2.3a1.14 1.14 0 0 1-1.1 1.2 1.14 1.14 0 0 1-1.2-1.2z" fill="none" stroke="#c90d0c" stroke-width=".2"/>
<path d="M100.9 56.3a1.16 1.16 0 0 1 1.1 1.1h-1.1z" fill-rule="evenodd" fill="#c90d0c"/>
<path d="M100.9 56.3a1.16 1.16 0 0 1 1.1 1.1h-1.1z" fill="none" stroke="#c90d0c" stroke-width=".2"/>
<path d="M100.1 56.6l.8-.3v1.1h-1.2z" fill-rule="evenodd" fill="#c90d0c"/>
<path d="M99.7 58.1h2.3v1.2h-2.3zM100.1 56.6l.8-.3v1.1h-1.2zM100.9 54.1v2.3M102 58.7h3.5M100.9 61v2.3" fill="none" stroke="#c90d0c" stroke-width=".2"/>
<path d="M100.9 56.9v1.8" fill="none" stroke="#c90d0c" stroke-width=".25"/>
<path d="M210.2 72.2l.5-.2 .2 .2v.4l-.5 .2-.3-.4h.3l.1-.2 .3 .1v.3h-.3l-.1-.2h-.3z" fill-rule="evenodd" fill="#c90d0c"/>
<path d="M210.2 72.2l.5-.2 .2 .2v.4l-.5 .2-.3-.4h.3l.1-.2 .3 .1v.3h-.3l-.1-.2h-.3z" fill="none" stroke="#c90d0c" stroke-width=".2"/>
<path d="M205.7 72.2l.4-.2 .2 .2v.4l-.4 .2-.3-.4h.2l.2-.2 .2 .1v.3h-.2l-.2-.2h-.2z" fill-rule="evenodd" fill="#c90d0c"/>
<path d="M205.7 72.2l.4-.2 .2 .2v.4l-.4 .2-.3-.4h.2l.2-.2 .2 .1v.3h-.2l-.2-.2h-.2z" fill="none" stroke="#c90d0c" stroke-width=".2"/>
<path d="M207.9 69.9l.5-.2 .2 .2v.5l-.4 .1-.3-.4h.2l.1-.2 .3 .1v.3l-.3 .1-.1-.3h-.2z" fill-rule="evenodd" fill="#c90d0c"/>
<g fill="none" stroke="#c90d0c" stroke-width=".2">
<path d="M157.9 58.7h4.6M158 56.4h4.6M158 54.1h4.6M29.3 62.1h1.1v3.5h-1.1zM31.7 63.3l.9 1.1 .9-1.1h8M33.7 65.6l.9-1.2 .9 1.2h6M36.9 77h4.6M36.9 79.3h4.6M37 74.7h4.6M41.5 61h-11.7v1.1M50.6 72.4v2.3M158 67.9h6l.9 1.1 .9-1.1"/>
<path d="M158 70.1h8l.9-1.1 1 1.1M169.1 67.9h1.1v3.4h-1.1zM169.7 71.3v1.1h-11.7M206 72.4v2.3M207.9 69.9l.5-.2 .2 .2v.5l-.4 .1-.3-.4h.2l.1-.2 .3 .1v.3l-.3 .1-.1-.3h-.2zM208.3 67.9v2.2l1.1 2.3M210.6 72.4v2.3"/>
</g>
<g fill="none" stroke="#c90d0c" stroke-width=".25">
<path d="M27.8 58.7h9.1v9.2h-9.1zM162.6 55.4h1.1M162.6 58.7h2.3M162.6 53.4v1.4M162.6 55.7v1.4M162.6 58v1.4M162.6 56.4h2.3M162.6 54.1h2.3M162.6 57.7h1.1M163.7 51.9h-1.1v.6M164.6 51.9h1.1M164.6 55.4h1.1"/>
<path d="M164.7 57.7h1M165 53.5h1.8v1.3h-1.8zM165 55.8h1.8v1.3h-1.8zM166.6 51.9h1.1M166.6 55.4h1.1M166.7 57.7h1.1M166.7 58.2h-1.8v1.2h1.8M166.8 58.2v1.2M168.6 51.9h1.1M168.6 55.4h1.1M168.7 57.7h1.1M170.6 51.9h1.1v1.1"/>
<path d="M170.6 57.7h1.1M170.6 55.4h1.1M171.7 53.8v1.1M171.7 55.9v1.1M171.7 57.9v1.1M171.7 59.9v1.1h-1.1M27.7 75.7h1.1M27.7 78h1.2M27.8 74.4v1.1M27.8 76.4v1.2M27.8 78.4v1.1M28.9 72.4h-1.1v1.1"/>
<path d="M29.8 72.4h1.1M29.8 75.7h1M29.8 78h1.1M31.7 75.7h1.2M31.8 72.4h1.1M31.8 78h1.1M32.7 74v1.2M32.7 76.3h1.8v1.3h-1.8zM32.7 78.6h1.8v1.3h-1.8zM32.8 74h1.8v1.2h-1.8M33.7 75.7h1.1M33.8 72.4h1.1"/>
<path d="M33.8 78h1.1M34.6 74.7h2.3M34.6 77h2.3M34.6 79.3h2.3M35.7 75.7h1.1M35.8 72.4h1.1v.7M35.8 78h1.1M36.9 74v1.4M36.9 76.3v1.4M36.9 78.6v1.4M49.5 74.1l1.1-1.7 1.2 1.7M162.6 65.6h9.1v9.1h-9.1z"/>
<path d="M162.6 60.3v.7h1.1M164.6 61h1.1M166.6 61h1.1M168.6 61h1.1M27.8 80.4v1.1h1.1M29.8 81.5h1.1M31.8 81.5h1.1M33.8 81.5h1.1M36.9 80.9v.6h-1.1"/>
</g>
<path d="M231.1 95.7a1.78 1.78 0 0 1 1.9 1.8h-1.4l-.2-.3-.3-.1z" fill-rule="evenodd" fill="#c90d0c"/>
<path d="M231.1 95.7a1.78 1.78 0 0 1 1.9 1.8h-1.4l-.2-.3-.3-.1z" fill="none" stroke="#c90d0c" stroke-width=".2"/>
<path d="M229.3 97.5h1.4l.2 .5h.2v1.4a1.76 1.76 0 0 1-1.8-1.9z" fill-rule="evenodd" fill="#c90d0c"/>
<g fill="none" stroke="#c90d0c" stroke-width=".2">
<path d="M187.7 56.4v2.3M229.3 97.5h1.4l.2 .5h.2v1.4a1.76 1.76 0 0 1-1.8-1.9zM230.7 97.5h.9M231.1 97.1v.9"/>
<circle cx="231.1" cy="97.5" r="1.82"/>
<circle cx="231.1" cy="97.5" r=".46"/>
<circle cx="187.7" cy="138.7" r="3.2"/>
<circle cx="251.7" cy="138.7" r="3.2"/>
<circle cx="219.7" cy="145.5" r="3.2"/>
</g>
<path d="M186.6 58.1l1.1-1.7 1.1 1.7" fill="none" stroke="#c90d0c" stroke-width=".25"/>
<path d="M226.6 118.1h27.4v13.7h-27.4z" fill="none" stroke="#c90d0c" stroke-width=".21"/>
<path d="M41.5 61h18.3v4.6M46.1 61v2.3h-4.6M135.2 61v4.6M66.6 93v4.5M116.9 93v4.5M135.2 88.4v2.3M32.3 122.7h11.5M148.9 136.4h9.1v20.6" fill="none" stroke="#0dab76" stroke-width=".2"/>
<circle cx="46.1" cy="61" r=".46" fill="#0dab76"/>
<g fill="none" stroke="#0dab76" stroke-width=".2">
<path d="M206 90.7v6.8M50.6 122.7h11.4M96.3 127.3v9.1h6.9M96.3 131.8h6.9"/>
<circle cx="46.1" cy="61" r=".46"/>
</g>
<circle cx="96.3" cy="131.8" r=".46" fill="#0dab76"/>
<g fill="none" stroke="#0dab76" stroke-width=".2">
<path d="M96.3 134.1h6.9"/>
<circle cx="96.3" cy="131.8" r=".46"/>
</g>
<circle cx="96.3" cy="134.1" r=".46" fill="#0dab76"/>
<g fill="none" stroke="#0dab76" stroke-width=".2">
<path d="M96.3 138.7v2.3h6.9"/>
<circle cx="96.3" cy="134.1" r=".46"/>
</g>
<circle cx="96.3" cy="136.4" r=".46" fill="#0dab76"/>
<g fill="none" stroke="#0dab76" stroke-width=".2">
<path d="M96.3 136.4v2.3M96.3 141v2.3h6.9"/>
<circle cx="96.3" cy="136.4" r=".46"/>
</g>
<circle cx="96.3" cy="141" r=".46" fill="#0dab76"/>
<g fill="none" stroke="#0dab76" stroke-width=".2">
<path d="M96.3 138.7h6.9"/>
<circle cx="96.3" cy="141" r=".46"/>
</g>
<circle cx="96.3" cy="138.7" r=".46" fill="#0dab76"/>
<g fill="none" stroke="#0dab76" stroke-width=".2">
<path d="M148.9 129.5h4.6M153.5 127.3v11.4h-4.6"/>
<circle cx="96.3" cy="138.7" r=".46"/>
</g>
<circle cx="153.5" cy="129.5" r=".46" fill="#0dab76"/>
<g fill="none" stroke="#0dab76" stroke-width=".2">
<path d="M66.6 58.7v6.9M103.2 51.9h-2.3v2.2M105.5 58.7h11.4v2.3M187.7 58.7v6.9M50.6 74.7v2.3h-9.1M78 79.3h2.3M100.9 63.3v4.6h2.3M87.2 129.5h16M148.9 134.1h16M148.9 131.8h16M148.9 143.3h16M148.9 141h16"/>
<circle cx="153.5" cy="129.5" r=".46"/>
</g>
<circle cx="116.9" cy="58.7" r=".46" fill="#0dab76"/>
<g fill="none" stroke="#0dab76" stroke-width=".2">
<path d="M116.9 58.7h13.7M123.7 58.7v27.4h6.9"/>
<circle cx="116.9" cy="58.7" r=".46"/>
</g>
<circle cx="123.7" cy="58.7" r=".46" fill="#0dab76"/>
<g fill="none" stroke="#0dab76" stroke-width=".2">
<path d="M116.9 70.1v2.3M148.9 72.4h-13.7v6.9M116.9 81.5v4.6"/>
<circle cx="123.7" cy="58.7" r=".46"/>
</g>
<circle cx="148.9" cy="72.4" r=".46" fill="#0dab76"/>
<g fill="none" stroke="#0dab76" stroke-width=".2">
<path d="M135.2 51.9v-2.3h13.7v18.3h9.1M66.6 74.7v4.6h2.3M158 70.1h-9.1v2.3h9.1"/>
<circle cx="148.9" cy="72.4" r=".46"/>
</g>
<circle cx="66.6" cy="79.3" r=".46" fill="#0dab76"/>
<g fill="none" stroke="#0dab76" stroke-width=".2">
<path d="M41.5 65.6h13.7v13.7h11.4v6.8M41.5 79.3h9.1v9.1M187.7 74.7v16M206 74.7v6.8M208.3 61v6.9"/>
<circle cx="66.6" cy="79.3" r=".46"/>
</g>
<g font-size="3.3" fill="#c90d0c">
<text x="37" y="13.6">1</text>
<text x="77.7" y="13.6">2</text>
<text x="118.5" y="13.6">3</text>
<text x="159.2" y="13.6">4</text>
<text x="200" y="13.6">5</text>
<text x="240.7" y="13.6">6</text>
<text x="14.6" y="34.4">A</text>
<text x="262.6" y="34.4">A</text>
<text x="14.6" y="72.5">B</text>
<text x="262.6" y="72.5">B</text>
<text x="14.6" y="110.7">C</text>
<text x="262.5" y="110.7">C</text>
<text x="14.6" y="148.8">D</text>
<text x="262.5" y="148.8">D</text>
<text x="14.6" y="187">E</text>
<text x="262.6" y="187">E</text>
</g>
<g font-size="3.2" fill="#c90d0c">
<text x="171.7" y="177.5">www.makersmakingchange.com</text>
<text x="170.6" y="187.8">TITLE:</text>
<text x="185.4" y="187.8">OpenAT_Switch_Latch</text>
<text x="170.6" y="194.6">Document Number:</text>
<text x="249.4" y="194.6">REV:</text>
<text x="170.6" y="198.1">By: Derrick Andrews &amp; Milad Hajihassan</text>
<text x="170.6" y="203.8">Date:</text>
<text x="180.8" y="203.8">2022-11-24 10:08 PM</text>
<text x="234.6" y="203.8">Sheet:</text>
<text x="247.2" y="203.8">1/1</text>
<text x="254" y="198.1">1.0</text>
</g>
<g font-size="2.8" fill="#808080">
<text x="157.4" y="51.5">SJ-3566AN</text>
<text x="27.7" y="58.1">SW1</text>
<text x="165.5" y="77.3">SW2</text>
<text x="27.7" y="83.9">SJ-3566AN</text>
</g>
<g font-size="2.8" fill="#c90d0c">
<text x="187.7" y="122.7">MMC</text>
<text x="231.1" y="122.7">OSHW</text>
<text x="199.1" y="127.3">LOGO</text>
<text x="242.6" y="127.3">LOGO</text>
<text x="171.7" y="182.1">github.com/makersmakingchange/OpenAT-Switch-Latch</text>
</g>
<g font-size="2.6" fill="#808080">
<text x="121.2" y="123.6">CD74HC73E</text>
<text x="121.8" y="121.3">U1</text>
</g>
<g font-size="2.2" fill="#808080">
<text x="104.6" y="52.7">OUT1</text>
<text x="233" y="51.3">H1</text>
<text x="66.6" y="54.1" transform="rotate(-90 66.6 54.1)">VCC</text>
<text x="137.5" y="58.7">IRLD110-HVM-DIP</text>
<text x="137.5" y="56.4">Q1</text>
<text x="187.7" y="54.1" transform="rotate(-90 187.7 54.1)">VCC</text>
<text x="209.1" y="59.6" transform="rotate(-90 209.1 59.6)">BATTERY</text>
<text x="223.8" y="56.3">MOUNT-HOLE-3MM</text>
<text x="223.8" y="65.5">MOUNT-HOLE-3MM</text>
<text x="233" y="60.5">H2</text>
<text x="50.6" y="70.1" transform="rotate(-90 50.6 70.1)">VCC</text>
<text x="57.5" y="70.1">GND</text>
<text x="104.6" y="68.7">OUT1</text>
<text x="132.9" y="70.1">GND</text>
<text x="233" y="71.9">H3</text>
<text x="65.3" y="73.6" transform="rotate(-90 65.3 73.6)">R1</text>
<text x="69.6" y="73.6" transform="rotate(-90 69.6 73.6)">470K</text>
<text x="72.9" y="77.9">22K</text>
<text x="223.8" y="76.9">MOUNT-HOLE-3MM</text>
<text x="74" y="82.2">R2</text>
<text x="81.7" y="80.1">CLK1</text>
<text x="115.5" y="80.4" transform="rotate(-90 115.5 80.4)">R3</text>
<text x="119.8" y="80.4" transform="rotate(-90 119.8 80.4)">10K</text>
<text x="137.5" y="83.8">Q2</text>
<text x="233" y="83.3">H4</text>
<text x="137.5" y="86.1">IRLD110-HVM-DIP</text>
<text x="223.8" y="88.4">MOUNT-HOLE-3MM</text>
<text x="132.9" y="95.3">GND</text>
<text x="51.4" y="99.9" transform="rotate(-90 51.4 99.9)">BATTERY</text>
<text x="233" y="97">H5</text>
<text x="64.3" y="102.1">GND</text>
<text x="114.6" y="102.1">GND</text>
<text x="188.6" y="102.2" transform="rotate(-90 188.6 102.2)">BATTERY</text>
<text x="203.7" y="102.1">GND</text>
<text x="223.8" y="102.1">MOUNT-HOLE-3.2MM-CLEAR</text>
<text x="29.4" y="125.4" transform="rotate(-90 29.4 125.4)">GND</text>
<text x="66.6" y="122.7">VCC</text>
<text x="96.3" y="122.7" transform="rotate(-90 96.3 122.7)">VCC</text>
<text x="153.5" y="122.7" transform="rotate(-90 153.5 122.7)">VCC</text>
<text x="80.3" y="130.3">CLK1</text>
<text x="166.2" y="134.9">OUT1</text>
<text x="166.2" y="132.6">OUT1</text>
<text x="166.2" y="141.8">OUT2</text>
<text x="166.2" y="144.1">OUT2</text>
<text x="155.7" y="161.5">GND</text>
</g>
<g font-size="1.9" fill="#808080">
<text x="159.4" y="53.8">6</text>
<text x="159.3" y="58.4">4</text>
<text x="159.4" y="56.1">5</text>
<text x="39" y="60.7">1</text>
<text x="39" y="63">3</text>
<text x="39" y="65.2">2</text>
<text x="159.4" y="69.8">3</text>
<text x="159.4" y="67.5">2</text>
<text x="187.4" y="67.5" transform="rotate(-90 187.4 67.5)">2</text>
<text x="39" y="76.7">5</text>
<text x="39.1" y="74.4">4</text>
<text x="159.4" y="72.1">1</text>
<text x="187.4" y="73.8" transform="rotate(-90 187.4 73.8)">1</text>
<text x="39" y="79">6</text>
<text x="104.6" y="129.2">1</text>
<text x="104.6" y="131.5">2</text>
<text x="109.9" y="130.2">1CP</text>
<text x="140.2" y="130.2">1J</text>
<text x="146.4" y="131.5">13</text>
<text x="146.4" y="129.2">14</text>
<text x="104.6" y="133.8">3</text>
<text x="104.6" y="136.1">4</text>
<text x="109.9" y="132.5">1R</text>
<text x="109.9" y="134.8">1K</text>
<text x="109.9" y="137.1">VCC</text>
<text x="137.9" y="137.1">GND</text>
<text x="139.7" y="134.8">1Q</text>
<text x="139.7" y="132.5">1Q</text>
<text x="146.4" y="136.1">11</text>
<text x="146.4" y="133.8">12</text>
<text x="104.6" y="138.3">5</text>
<text x="104.6" y="140.6">6</text>
<text x="104.6" y="142.9">7</text>
<text x="109.9" y="139.4">2CP</text>
<text x="109.9" y="141.6">2R</text>
<text x="109.9" y="143.9">2J</text>
<text x="139.7" y="143.9">2Q</text>
<text x="139.7" y="141.6">2Q</text>
<text x="139.9" y="139.4">2K</text>
<text x="146.4" y="142.9">8</text>
<text x="146.4" y="140.6">9</text>
<text x="146.4" y="138.3">10</text>
</g>
</svg>
